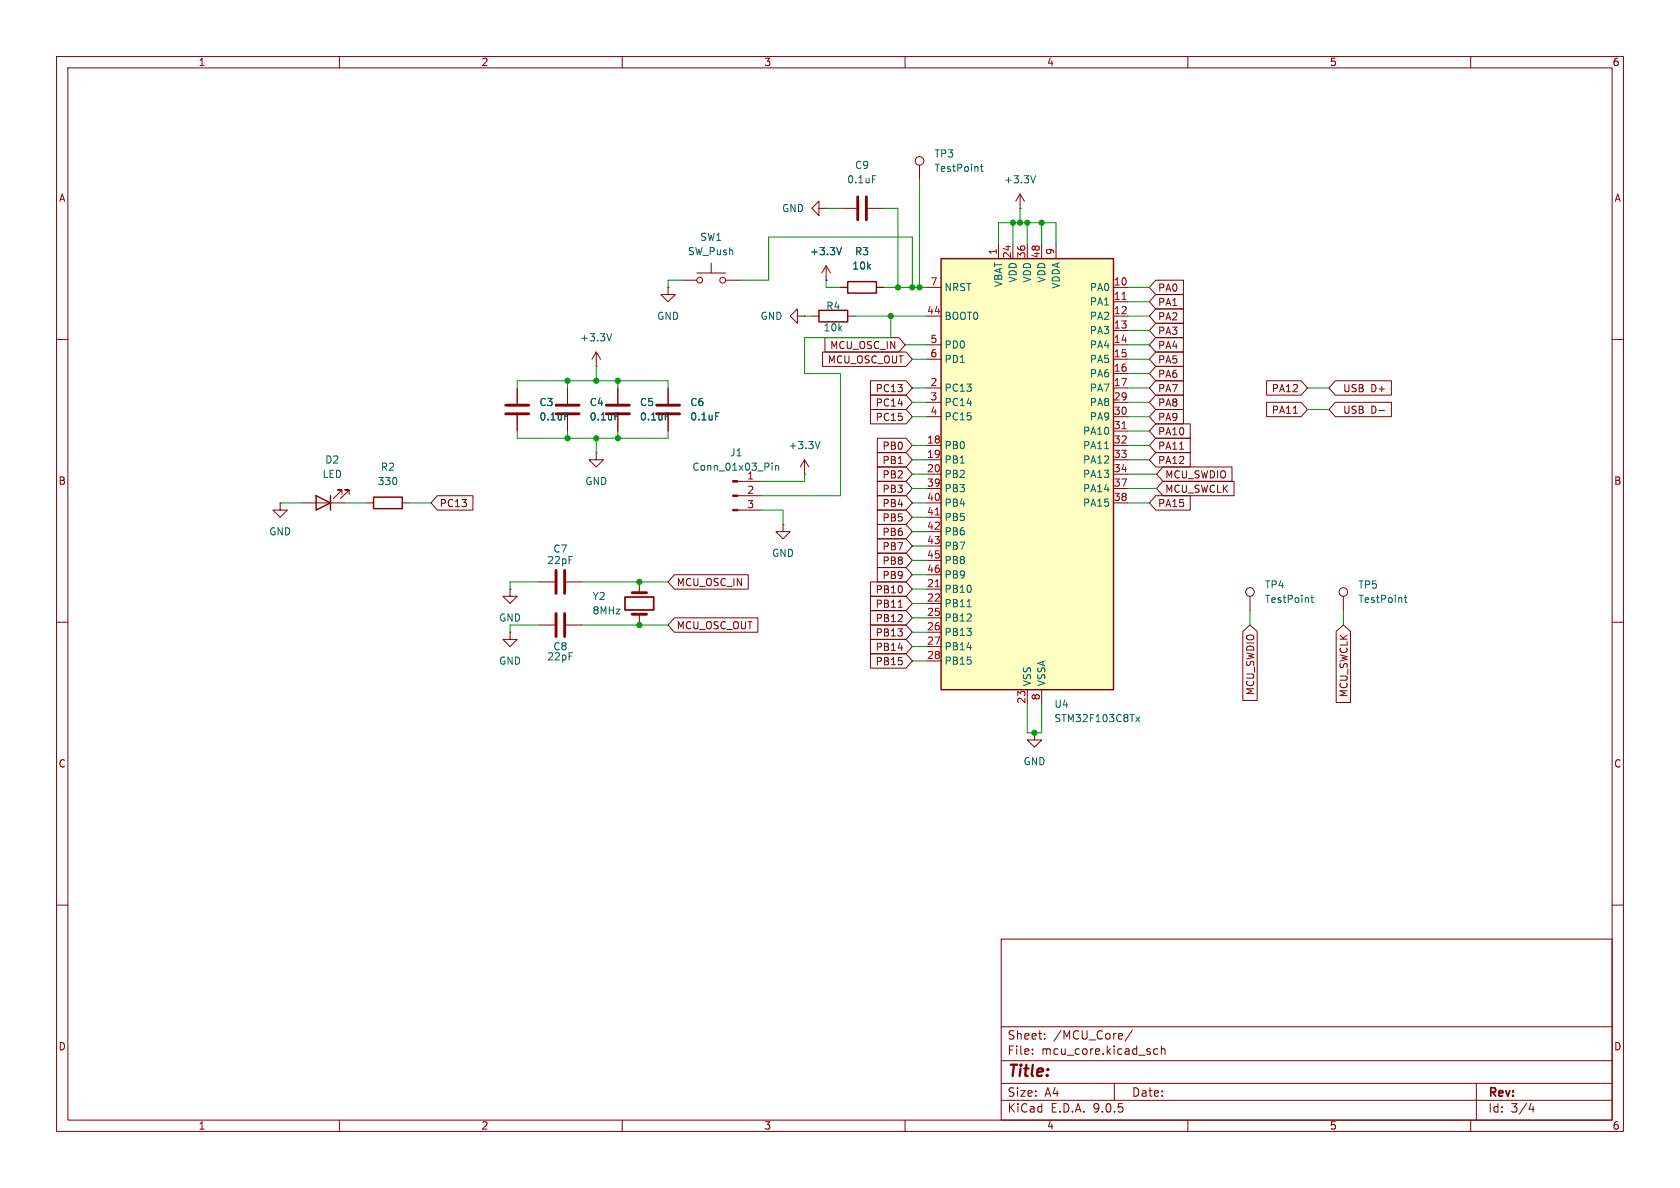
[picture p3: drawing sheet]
<svg xmlns="http://www.w3.org/2000/svg" width="297mm" height="210mm" viewBox="0 0 297 210" stroke-linecap="round" stroke-linejoin="round" font-family="sans-serif">
<g fill="none" stroke="#840000" stroke-width=".18">
<path d="M10 10h277v190h-277zM12 12h273v186h-273zM60 10v2M110 10v2M160 10v2M210 10v2M260 10v2M118.1 50.8v1.3h1.3l-1.3 1.2-1.3-1.2h1.3M118.1 50.8h.1M143.5 55.9h1.3M149.9 55.9h1.2M10 60h2"/>
<path d="M100.3 68.6v2.8M100.3 73.4v2.8M285 60h2M64.8 88.9h1.2M71.1 88.9h1.3M10 110h2M90.2 111.8v1.2h1.2l-1.2 1.3-1.3-1.3h1.3M90.2 111.8h.1M90.2 104.1v1.3h1.2l-1.2 1.3-1.3-1.3h1.3M90.2 104.1h.1M95.2 102.9h2.8M100.1 102.9h2.8"/>
<path d="M113 102.9v1.9M113 108.6v1.9M221 105.4v2.6M237.5 105.4v2.6M285 110h2M182.9 129.5v1.3h1.2l-1.2 1.3-1.3-1.3h1.3M182.9 129.5h.1M10 160h2M177 166h108v32h-108zM285 160h2M60 198v2M110 198v2"/>
<path d="M160 198v2M177 194.5h108M177 191.5h108M177 187.5h108M177 181.5h108M182.5 186.3v.1M182.5 185.5v.1M184.7 183.6v.1M184.7 182.8v.1M197 191.5v3M200.2 182.1l-1.3 2M204.7 185.5l-.5-.1-.2 .3v.4l.1 .2h.6"/>
<path d="M205.3 185.5l.2-.1 .4 .1 .1 .9M205.3 184.9v1.5M210 198v2M260 198v2M261 191.5v6.5M270.7 195l-.4 1.1h.9M271 195.6v1"/>
<circle cx="221" cy="104.6" r=".76"/>
<circle cx="237.5" cy="104.6" r=".76"/>
</g>
<path d="M144.8 54.9h5.1v2h-5.1zM66 87.9h5.1v2h-5.1z" fill="none" stroke="#840000" stroke-width=".25"/>
<path d="M108.7 73h.6M231.7 105.7h.5M231.9 105.2v1.1l.3 .2M248.2 105.7h.5M248.4 105.2v1.1l.3 .2" fill="none" stroke="#006464" stroke-width=".18"/>
<path d="M98.3 71.6h4.1M98.3 73.2h4.1M98.3 100.8v4.1M99.8 100.8v4.1M111.8 104.8h2.5M111.8 108.6h2.5" fill="none" stroke="#840000" stroke-width=".51"/>
<path d="M110.5 105.5h5.1v2.3h-5.1z" fill="none" stroke="#840000" stroke-width=".3"/>
<path d="M166.4 45.7h30.4v76.2h-30.4z" fill="#ffffc2"/>
<path d="M149.9 49.8h5v2h-5zM166.4 45.7h30.4v76.2h-30.4zM55.9 87.6l2.5 1.3-2.5 1.3zM58.4 87.6v2.6" fill="none" stroke="#840000" stroke-width=".25"/>
<g fill="none" stroke="#840000" stroke-width=".18">
<path d="M144.8 36.8v-1.2l-1.3 1.2 1.3 1.3v-1.3h1.2M146 36.8h.1M148.6 36.8h2.8M153.4 36.8h2.8M162.6 29.2v2.6M180.3 36.8h.1M180.3 34.3l-.7 1.3M180.3 34.3l.8 1.3M180.3 34.3v2.5M120.6 49.5h2.6M123.2 48.3h5.1M125.7 46.5v1.8"/>
<path d="M128.3 49.5h2.5M141 55.9v-1.3l-1.3 1.3 1.3 1.3v-1.3h1.2M142.2 55.9h.1M145.8 59.7h13.1l1.1 1.3-1.1 1.2h-13.1zM146 49.5h.1M146 47l-.7 1.3M146 47l.8 1.3M146 47v2.5M148.6 50.8h1.3M154.9 50.8h1.3M163.8 50.8h2.6M163.8 55.9h2.6"/>
<path d="M176.5 43.2v2.5M179.1 43.2v2.5M181.6 43.2v2.5M184.1 43.2v2.5M186.7 43.2v2.5M196.8 50.8h2.6M196.8 55.9h2.6M196.8 53.3h2.6M196.8 58.4h2.6M204.3 57.1h4.9v2.6h-4.9l-1.1-1.3zM204.3 59.7h4.9v2.5h-4.9l-1.1-1.2zM204.3 49.5h4.9v2.6h-4.9l-1.1-1.3z"/>
<path d="M204.3 54.6h4.9v2.6h-4.9l-1.1-1.3zM204.3 52.1h4.9v2.5h-4.9l-1.1-1.3zM91.4 68.6v2.8M91.4 73.4v2.8M100.3 68.6v2.8M100.3 73.4v2.8M105.4 64.8h.1M105.4 62.2l-.8 1.3M105.4 62.2l.8 1.3M105.4 62.2v2.6M109.2 68.6v2.8M109.2 73.4v2.8"/>
<path d="M118.1 68.6v2.8M118.1 73.4v2.8M145.4 62.2h14.8l1.1 1.3-1.1 1.3h-14.8zM153.9 69.8h6.3l1.1 1.3-1.1 1.3h-6.3zM153.9 67.3h6.3l1.1 1.3-1.1 1.3h-6.3zM153.9 72.4h6.3l1.1 1.3-1.1 1.2h-6.3zM155.1 77.5h5.1l1.1 1.2-1.1 1.3h-5.1zM163.8 61h2.6M163.8 63.5h2.6M163.8 68.6h2.6M163.8 71.1h2.6M163.8 73.7h2.6"/>
<path d="M163.8 78.7h2.6M196.8 61h2.6M196.8 63.5h2.6M196.8 68.6h2.6M196.8 71.1h2.6M196.8 73.7h2.6M196.8 78.7h2.6M196.8 66h2.6M196.8 76.2h2.6M204.3 74.9h6.1v2.6h-6.1l-1.1-1.3zM204.3 77.5h6.1v2.5h-6.1l-1.1-1.3zM204.3 62.2h4.9v2.6h-4.9l-1.1-1.3z"/>
<path d="M204.3 64.8h4.9v2.5h-4.9l-1.1-1.3zM204.3 72.4h4.9v2.5h-4.9l-1.1-1.2zM204.3 67.3h4.9v2.6h-4.9l-1.1-1.3zM204.3 69.8h4.9v2.6h-4.9l-1.1-1.3zM208.5 79.4h.8M223.9 67.3h6.1l1.1 1.3-1.1 1.3h-6.1zM223.9 71.1h6.1l1.1 1.3-1.1 1.3h-6.1zM228.6 73.1h.8M236.1 67.3h9.9v2.6h-9.9l-1.2-1.3zM236.1 71.1h9.9v2.6h-9.9l-1.2-1.3zM49.5 88.9v1.3h1.3l-1.3 1.2-1.2-1.2h1.2M49.5 88.9h.1"/>
<path d="M53.3 88.9h7.7M60.5 87.4v-.8h-.8h.8l-1.6 1.5M61.7 87.4v-.8h-.7h.7l-1.5 1.5M77.3 87.6h6.3v2.6h-6.3l-1.1-1.3zM105.4 80v1.3h1.3l-1.3 1.3-1.3-1.3h1.3M105.4 80h.1M130.4 85.1h4.2M130.4 87.6h4.2M130.4 90.2h4.2M138.4 92.7v1.3h1.3l-1.3 1.3-1.2-1.3h1.2M138.4 92.7h.1M142.2 83.8h.1"/>
<path d="M142.2 81.3l-.7 1.3M142.2 81.3l.8 1.3M142.2 81.3v2.5M155.1 82.5h5.1l1.1 1.3-1.1 1.3h-5.1zM155.1 80h5.1l1.1 1.3-1.1 1.3h-5.1zM155.1 92.7h5.1l1.1 1.3-1.1 1.3h-5.1zM155.1 87.6h5.1l1.1 1.3-1.1 1.3h-5.1zM155.1 90.2h5.1l1.1 1.2-1.1 1.3h-5.1zM155.1 85.1h5.1l1.1 1.3-1.1 1.2h-5.1zM155.1 97.8h5.1l1.1 1.3-1.1 1.2h-5.1zM155.1 95.2h5.1l1.1 1.3-1.1 1.3h-5.1zM163.8 81.3h2.6"/>
<path d="M163.8 83.8h2.6M163.8 86.4h2.6M163.8 88.9h2.6M163.8 91.4h2.6M163.8 94h2.6M163.8 96.5h2.6M163.8 99.1h2.6M196.8 81.3h2.6M196.8 83.8h2.6M196.8 86.4h2.6M196.8 88.9h2.6M204.3 87.6h6.1v2.6h-6.1l-1.1-1.3z"/>
<path d="M204.3 80h6.1v2.6h-6.1l-1.1-1.3zM205.6 85.1h12.6v2.5h-12.6l-1.1-1.2zM205.6 82.5h12.2v2.6h-12.2l-1.1-1.3zM95.2 110.5h2.8M100.1 110.5h2.8M119.2 101.6h13.1v2.5h-13.1l-1.1-1.2zM119.2 109.2h14.8v2.6h-14.8l-1.1-1.3zM153.9 110.5h6.3l1.1 1.3-1.1 1.2h-6.3zM153.9 113h6.3l1.1 1.3-1.1 1.3h-6.3zM153.9 105.4h6.3l1.1 1.3-1.1 1.3h-6.3zM153.9 107.9h6.3l1.1 1.3-1.1 1.3h-6.3zM153.9 115.6h6.3l1.1 1.2-1.1 1.3h-6.3z"/>
<path d="M153.9 102.9h6.3l1.1 1.2-1.1 1.3h-6.3zM155.1 100.3h5.1l1.1 1.3-1.1 1.3h-5.1zM158.8 107.4h.7M163.8 101.6h2.6M163.8 104.1h2.6M163.8 106.7h2.6M163.8 109.2h2.6M163.8 111.8h2.6M163.8 114.3h2.6M163.8 116.8h2.6M219.7 111.6l1.3-1.1 1.3 1.1v12.2h-2.6zM236.2 111.6l1.3-1.1 1.3 1.1v12.6h-2.6z"/>
<path d="M181.6 121.9v2.6M184.1 121.9v2.6"/>
<circle cx="162.6" cy="28.4" r=".76"/>
<circle cx="123.7" cy="49.5" r=".51"/>
<circle cx="127.8" cy="49.5" r=".51"/>
</g>
<path d="M198.4 52.9h.7M198.4 75.8h.7M165.3 91h.8M165.3 103.7h.8" fill="none" stroke="#a90000" stroke-width=".18"/>
<g fill="none" stroke="#006464" stroke-width=".18">
<path d="M154.2 31.1h.6M173.3 29.5h.5M173.5 29v1.1l.3 .2M183.1 31.1l-.5 1.2M108.1 59l-.4 1.3M148.8 43.8l-.5 1.2M99.8 73h.6M108.7 73h.6M117.6 73h.6M126.5 73h.6M145 78l-.5 1.3M195.3 79.3h.7"/>
<path d="M136.5 81.9v.1M136.5 82.3v.8M137.1 82.3v.8M137.1 82.4l.2-.1h.3v.8M171 107.3h.7M200.8 126.7l.7 .9M201.5 126.7l-.7 .9"/>
</g>
<path d="M151.6 34.8v4.1M153.2 34.8v4.1M89.4 71.6h4.1M89.4 73.2h4.1M107.2 71.6h4.1M107.2 73.2h4.1M116.1 71.6h4M116.1 73.2h4M98.3 108.5v4M99.8 108.5v4" fill="none" stroke="#840000" stroke-width=".51"/>
<g fill="#840000" stroke="#840000" stroke-width=".18">
<path d="M129.5 85h.9v.2h-.9z"/>
<path d="M129.5 87.5h.9v.3h-.9z"/>
<path d="M129.5 90h.9v.3h-.9z"/>
</g>
<g fill="none" stroke="#009600" stroke-width=".18">
<path d="M146 36.8h2.6M156.2 36.8h2.5v14M162.6 31.8v19M179.1 39.4v3.8M180.3 36.8v2.6M181.6 39.4v3.8M184.1 39.4v3.8M120.6 49.5h-2.5v1.3M130.8 49.5h5.1v-7.6h25.4v8.9M142.2 55.9h1.3M146 49.5v1.3h2.6M151.1 55.9h12.7"/>
<path d="M156.2 50.8h7.6M157.5 55.9v3.8h-15.3v6.3h6.4v21.6h-14M176.5 43.2v-3.8h10.2v3.8M199.4 58.4h3.8M199.4 50.8h3.8M199.4 55.9h3.8M199.4 53.3h3.8M91.4 68.6v-1.3h26.7v1.3M91.4 76.2v1.3h26.7v-1.3M100.3 67.3v1.3M100.3 76.2v1.3M105.4 64.8v2.5"/>
<path d="M105.4 77.5v2.5M109.2 67.3v1.3M109.2 76.2v1.3M160 61h3.8M161.3 63.5h2.5M161.3 68.6h2.5M161.3 78.7h2.5M161.3 73.7h2.5M161.3 71.1h2.5M199.4 61h3.8M199.4 63.5h3.8M199.4 66h3.8"/>
<path d="M199.4 68.6h3.8M199.4 78.7h3.8M199.4 76.2h3.8M199.4 73.7h3.8M199.4 71.1h3.8M231.1 72.4h3.8M231.1 68.6h3.8M49.5 88.9h3.8M61 88.9h3.8M72.4 88.9h3.8M134.6 90.2h3.8v2.5M142.2 83.8v1.3h-7.6"/>
<path d="M161.3 81.3h2.5M161.3 94h2.5M161.3 83.8h2.5M161.3 88.9h2.5M161.3 86.4h2.5M161.3 91.4h2.5M161.3 96.5h2.5M161.3 99.1h2.5M199.4 81.3h3.8M199.4 83.8h5.1M199.4 88.9h3.8M199.4 86.4h5.1"/>
<path d="M95.2 102.9h-5v1.2M95.2 110.5h-5v1.3M102.9 102.9h15.2M102.9 110.5h15.2M161.3 116.8h2.5M161.3 104.1h2.5M161.3 111.8h2.5M161.3 109.2h2.5M161.3 114.3h2.5M161.3 101.6h2.5M161.3 106.7h2.5M221 108v2.5"/>
<path d="M237.5 108v2.5M181.6 124.5v5h2.5v-5"/>
</g>
<g fill="#009600" stroke="#009600" stroke-width=".18">
<circle cx="161.3" cy="50.8" r=".46"/>
<circle cx="162.6" cy="50.8" r=".46"/>
<circle cx="157.5" cy="55.9" r=".46"/>
<circle cx="158.7" cy="50.8" r=".46"/>
<circle cx="182.9" cy="129.5" r=".46"/>
<circle cx="109.2" cy="77.5" r=".46"/>
<circle cx="105.4" cy="77.5" r=".46"/>
<circle cx="113" cy="102.9" r=".46"/>
<circle cx="113" cy="110.5" r=".46"/>
<circle cx="109.2" cy="67.3" r=".46"/>
<circle cx="105.4" cy="67.3" r=".46"/>
<circle cx="184.1" cy="39.4" r=".46"/>
<circle cx="181.6" cy="39.4" r=".46"/>
<circle cx="179.1" cy="39.4" r=".46"/>
<circle cx="180.3" cy="39.4" r=".46"/>
<circle cx="100.3" cy="67.3" r=".46"/>
<circle cx="100.3" cy="77.5" r=".46"/>
</g>
<text font-size="2.8" fill="#840000" x="178" y="190.9">Title:</text>
<g font-size="2.1" fill="#840000">
<text x="178" y="184">Sheet:</text>
<text x="186.2" y="184">/MCU_Core/</text>
<text x="178" y="186.7">File:</text>
<text x="184.1" y="186.7">mcu_core.kicad_sch</text>
<text x="178" y="196.9">KiCad</text>
<text x="178" y="194.1">Size:</text>
<text x="184.7" y="194.1">A4</text>
<text x="185.7" y="196.9">E.D.A.</text>
<text x="193.3" y="196.9">9.0.5</text>
<text x="200" y="194.1">Date:</text>
<text x="263" y="194.3">Rev:</text>
<text x="263" y="196.9">Id:</text>
<text x="267.1" y="196.9">3/4</text>
</g>
<g font-size="1.8" fill="#840000">
<text x="35" y="11.9">1</text>
<text x="85" y="11.9">2</text>
<text x="135" y="11.9">3</text>
<text x="185" y="11.9">4</text>
<text x="235" y="11.9">5</text>
<text x="285" y="11.9">6</text>
<text x="10.3" y="35.9">A</text>
<text x="285.3" y="35.9">A</text>
<text x="204.6" y="51.8">PA0</text>
<text x="204.6" y="59.4">PA3</text>
<text x="204.6" y="56.8">PA2</text>
<text x="204.6" y="54.3">PA1</text>
<text x="146.2" y="64.5">MCU_OSC_OUT</text>
<text x="146.7" y="61.9">MCU_OSC_IN</text>
<text x="204.6" y="64.5">PA5</text>
<text x="204.6" y="61.9">PA4</text>
<text x="154.7" y="69.5">PC13</text>
<text x="204.6" y="67">PA6</text>
<text x="204.6" y="69.5">PA7</text>
<text x="224.7" y="69.5">PA12</text>
<text x="237.5" y="69.5">USB</text>
<text x="242.5" y="69.5">D+</text>
<text x="154.7" y="72.1">PC14</text>
<text x="154.7" y="74.6">PC15</text>
<text x="204.6" y="77.2">PA10</text>
<text x="204.6" y="74.6">PA9</text>
<text x="204.6" y="72.1">PA8</text>
<text x="224.7" y="73.3">PA11</text>
<text x="237.5" y="73.3">USB</text>
<text x="242.5" y="73.3">D-</text>
<text x="155.9" y="79.7">PB0</text>
<text x="155.9" y="82.2">PB1</text>
<text x="204.6" y="79.7">PA11</text>
<text x="204.6" y="82.2">PA12</text>
<text x="10.3" y="85.9">B</text>
<text x="77.6" y="89.9">PC13</text>
<text x="155.9" y="84.8">PB2</text>
<text x="155.9" y="89.9">PB4</text>
<text x="155.9" y="87.3">PB3</text>
<text x="204.6" y="89.9">PA15</text>
<text x="205.9" y="87.3">MCU_SWCLK</text>
<text x="205.9" y="84.8">MCU_SWDIO</text>
<text x="285.3" y="85.9">B</text>
<text x="155.9" y="94.9">PB6</text>
<text x="155.9" y="92.4">PB5</text>
<text x="155.9" y="100">PB8</text>
<text x="155.9" y="97.5">PB7</text>
<text x="119.5" y="103.8">MCU_OSC_IN</text>
<text x="154.7" y="107.6">PB11</text>
<text x="154.7" y="105.1">PB10</text>
<text x="155.9" y="102.6">PB9</text>
<text x="119.5" y="111.4">MCU_OSC_OUT</text>
<text x="154.7" y="112.7">PB13</text>
<text x="154.7" y="110.2">PB12</text>
<text x="154.7" y="115.3">PB14</text>
<text x="154.7" y="117.8">PB15</text>
<text x="221.9" y="123" transform="rotate(-90 221.9 123)">MCU_SWDIO</text>
<text x="238.4" y="123.4" transform="rotate(-90 238.4 123.4)">MCU_SWCLK</text>
<text x="10.3" y="135.9">C</text>
<text x="285.3" y="135.9">C</text>
<text x="10.3" y="185.9">D</text>
<text x="285.3" y="185.9">D</text>
<text x="35" y="199.9">1</text>
<text x="85" y="199.9">2</text>
<text x="135" y="199.9">3</text>
<text x="185" y="199.9">4</text>
<text x="235" y="199.9">5</text>
<text x="285" y="199.9">6</text>
</g>
<g font-size="1.8" fill="#006464">
<text x="165.1" y="28">TP3</text>
<text x="149.7" y="32.6">0.1uF</text>
<text x="151.1" y="30.1">C9</text>
<text x="165.1" y="30.6">TestPoint</text>
<text x="177.4" y="32.6">+3.3V</text>
<text x="138.2" y="37.7">GND</text>
<text x="121.5" y="45.3">SW_Push</text>
<text x="123.7" y="42.8">SW1</text>
<text x="143.1" y="45.3">+3.3V</text>
<text x="150.6" y="47.9">10k</text>
<text x="151.1" y="45.3">R3</text>
<text x="166.9" y="51.7">NRST</text>
<text x="177.4" y="50.8" transform="rotate(-90 177.4 50.8)">VBAT</text>
<text x="179.9" y="50.1" transform="rotate(-90 179.9 50.1)">VDD</text>
<text x="182.5" y="50.1" transform="rotate(-90 182.5 50.1)">VDD</text>
<text x="185" y="50.1" transform="rotate(-90 185 50.1)">VDD</text>
<text x="187.6" y="51.1" transform="rotate(-90 187.6 51.1)">VDDA</text>
<text x="192.6" y="51.7">PA0</text>
<text x="116.1" y="56.7">GND</text>
<text x="134.3" y="56.7">GND</text>
<text x="145.5" y="58.8">10k</text>
<text x="146" y="55">R4</text>
<text x="166.9" y="56.7">BOOT0</text>
<text x="192.6" y="54.2">PA1</text>
<text x="192.6" y="56.7">PA2</text>
<text x="192.6" y="59.3">PA3</text>
<text x="102.5" y="60.6">+3.3V</text>
<text x="166.9" y="61.8">PD0</text>
<text x="166.9" y="64.4">PD1</text>
<text x="192.6" y="61.8">PA4</text>
<text x="192.6" y="64.4">PA5</text>
<text x="95.3" y="72">C3</text>
<text x="104.1" y="72">C4</text>
<text x="113" y="72">C5</text>
<text x="121.9" y="72">C6</text>
<text x="166.9" y="69.4">PC13</text>
<text x="166.9" y="72">PC14</text>
<text x="192.6" y="66.9">PA6</text>
<text x="192.6" y="69.4">PA7</text>
<text x="192.6" y="72">PA8</text>
<text x="95.3" y="74.5">0.1uF</text>
<text x="104.1" y="74.5">0.1uF</text>
<text x="113" y="74.5">0.1uF</text>
<text x="121.9" y="74.5">0.1uF</text>
<text x="166.9" y="74.5">PC15</text>
<text x="191.4" y="77.1">PA10</text>
<text x="192.6" y="74.5">PA9</text>
<text x="57.4" y="82.1">D2</text>
<text x="67.2" y="83.4">R2</text>
<text x="122.3" y="83.4">Conn_01x03_Pin</text>
<text x="129" y="80.9">J1</text>
<text x="139.3" y="79.6">+3.3V</text>
<text x="166.9" y="79.6">PB0</text>
<text x="166.9" y="82.1">PB1</text>
<text x="191.4" y="79.6">PA11</text>
<text x="191.4" y="82.1">PA12</text>
<text x="56.9" y="84.7">LED</text>
<text x="66.7" y="86">330</text>
<text x="103.4" y="86">GND</text>
<text x="132" y="84.8">1</text>
<text x="166.9" y="84.7">PB2</text>
<text x="166.9" y="87.2">PB3</text>
<text x="166.9" y="89.8">PB4</text>
<text x="191.4" y="84.7">PA13</text>
<text x="191.4" y="87.2">PA14</text>
<text x="191.4" y="89.8">PA15</text>
<text x="47.5" y="94.8">GND</text>
<text x="166.9" y="92.3">PB5</text>
<text x="166.9" y="94.8">PB6</text>
<text x="96.6" y="99.9">22pF</text>
<text x="97.7" y="97.9">C7</text>
<text x="136.4" y="98.7">GND</text>
<text x="166.9" y="97.4">PB7</text>
<text x="166.9" y="99.9">PB8</text>
<text x="104.7" y="106.3">Y2</text>
<text x="166.9" y="102.5">PB9</text>
<text x="166.9" y="105">PB10</text>
<text x="166.9" y="107.5">PB11</text>
<text x="223.5" y="104.2">TP4</text>
<text x="223.5" y="106.8">TestPoint</text>
<text x="240" y="104.2">TP5</text>
<text x="240" y="106.8">TestPoint</text>
<text x="88.1" y="110.1">GND</text>
<text x="104.7" y="108.8">8MHz</text>
<text x="166.9" y="110.1">PB12</text>
<text x="166.9" y="112.6">PB13</text>
<text x="88.1" y="117.7">GND</text>
<text x="96.6" y="116.9">22pF</text>
<text x="97.7" y="115.2">C8</text>
<text x="166.9" y="115.2">PB14</text>
<text x="166.9" y="117.7">PB15</text>
<text x="182.5" y="121.4" transform="rotate(-90 182.5 121.4)">VSS</text>
<text x="185" y="121.4" transform="rotate(-90 185 121.4)">VSSA</text>
<text x="186.3" y="125.3">U4</text>
<text x="186.3" y="127.9">STM32F103C8Tx</text>
<text x="180.8" y="135.5">GND</text>
</g>
<g font-size="1.8" fill="#a90000">
<text x="176.3" y="45.2" transform="rotate(-90 176.3 45.2)">1</text>
<text x="178.8" y="45.8" transform="rotate(-90 178.8 45.8)">24</text>
<text x="181.4" y="45.8" transform="rotate(-90 181.4 45.8)">36</text>
<text x="183.9" y="45.8" transform="rotate(-90 183.9 45.8)">48</text>
<text x="186.4" y="45.2" transform="rotate(-90 186.4 45.2)">9</text>
<text x="164.4" y="50.5">7</text>
<text x="196.8" y="50.5">10</text>
<text x="196.8" y="53.1">11</text>
<text x="163.8" y="55.6">44</text>
<text x="196.8" y="55.6">12</text>
<text x="196.8" y="58.2">13</text>
<text x="164.4" y="60.7">5</text>
<text x="164.4" y="63.2">6</text>
<text x="196.8" y="60.7">14</text>
<text x="196.8" y="63.2">15</text>
<text x="196.8" y="65.8">16</text>
<text x="164.4" y="68.3">2</text>
<text x="164.4" y="70.9">3</text>
<text x="196.8" y="68.3">17</text>
<text x="196.8" y="70.9">29</text>
<text x="164.4" y="73.4">4</text>
<text x="196.8" y="73.4">30</text>
<text x="196.8" y="75.9">31</text>
<text x="163.8" y="78.5">18</text>
<text x="163.8" y="81">19</text>
<text x="163.8" y="83.6">20</text>
<text x="196.8" y="78.5">32</text>
<text x="196.8" y="81">33</text>
<text x="196.8" y="83.6">34</text>
<text x="132" y="87.4">2</text>
<text x="132" y="89.9">3</text>
<text x="163.8" y="86.1">39</text>
<text x="163.8" y="88.6">40</text>
<text x="196.8" y="86.1">37</text>
<text x="196.8" y="88.6">38</text>
<text x="163.8" y="91.2">41</text>
<text x="163.8" y="93.7">42</text>
<text x="163.8" y="96.3">43</text>
<text x="163.8" y="98.8">45</text>
<text x="163.8" y="101.3">46</text>
<text x="163.8" y="103.9">21</text>
<text x="163.8" y="106.4">22</text>
<text x="163.8" y="109">25</text>
<text x="163.8" y="111.5">26</text>
<text x="163.8" y="114">27</text>
<text x="163.8" y="116.6">28</text>
<text x="181.4" y="124.5" transform="rotate(-90 181.4 124.5)">23</text>
<text x="183.9" y="123.9" transform="rotate(-90 183.9 123.9)">8</text>
</g>
</svg>
